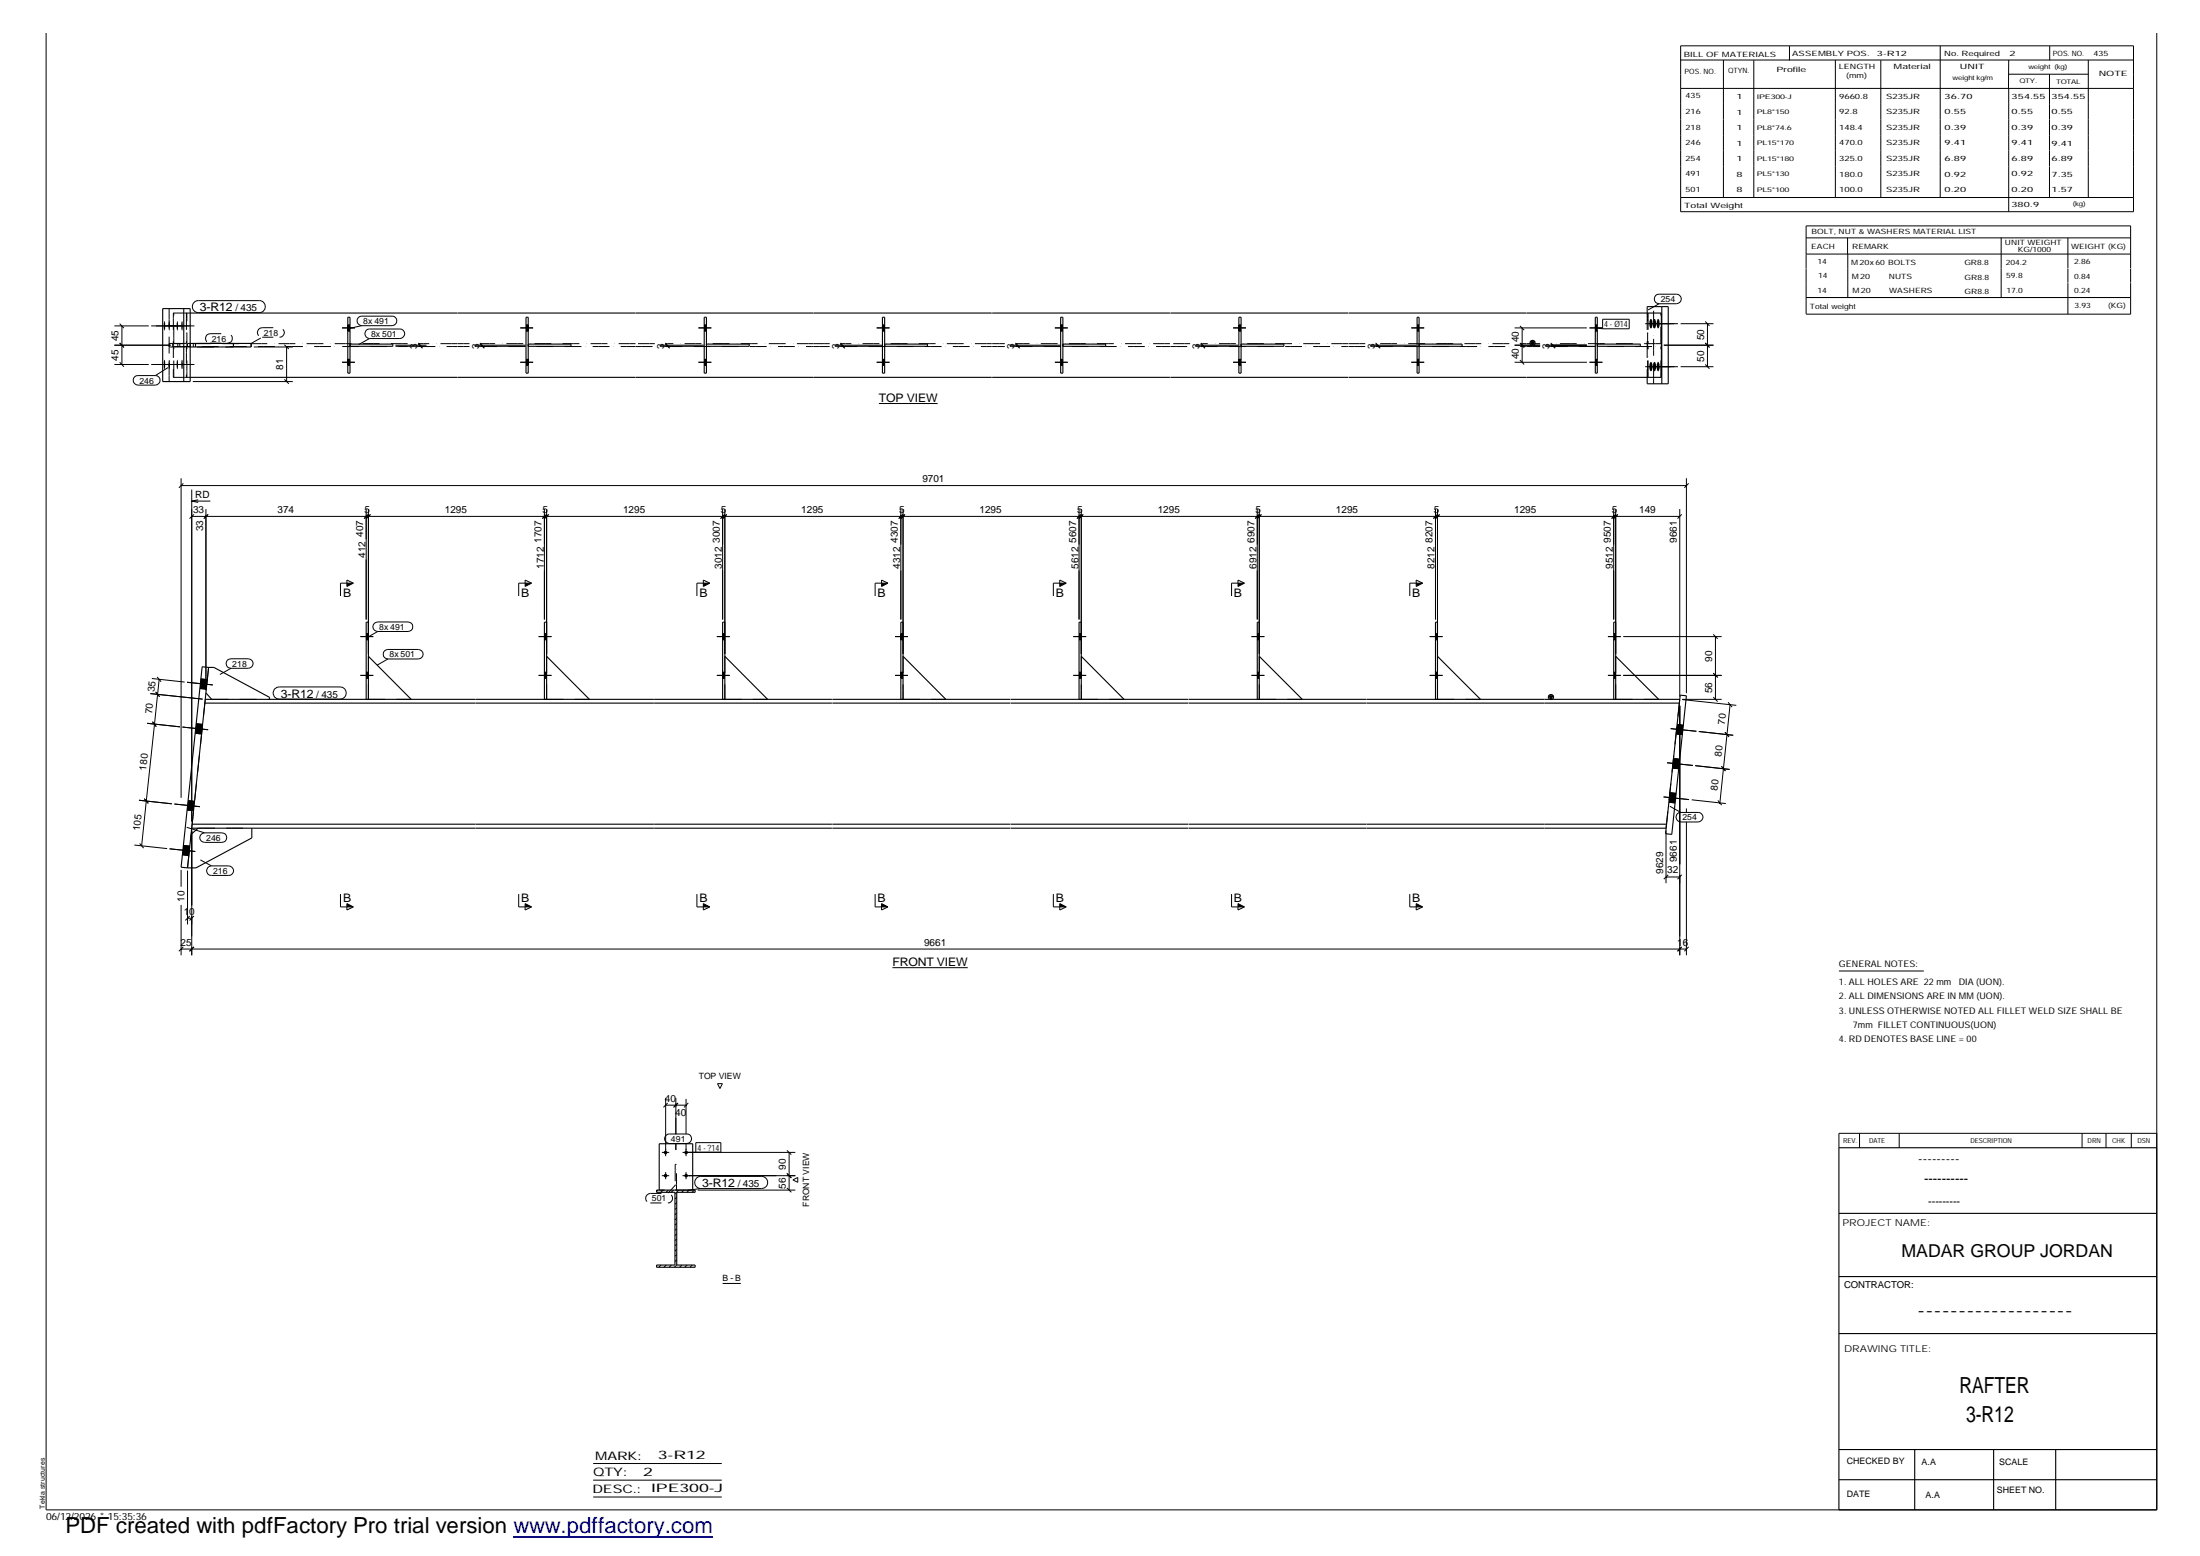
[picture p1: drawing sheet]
<svg xmlns="http://www.w3.org/2000/svg" width="420mm" height="297mm" viewBox="0 0 420 297" stroke-linecap="round" stroke-linejoin="round" font-family="sans-serif">
<g fill="none" stroke="#000" stroke-width=".19">
<path d="M321 8.7h86.5v31.7h-86.5zM321 11.5h86.5M321 16.9h86.5M329.1 11.5v26.2M334.9 11.5v26.2M341.8 8.8v2.7M350.5 11.5v26.2M359.2 11.5v26.2M370.5 8.7v29M383.6 11.5v5.4M383.6 14.2h15.3M383.6 16.9v23.5"/>
<path d="M391.4 14.2v23.5M391.5 8.8v2.7M398.8 11.5v26.2M411.9 6.3v281.9h-403.1v-281.9M321 37.7h86.5M37.3 57.6l.4-.2h11.8a1.14 1.14 0 0 1 1.2 1.1 1.14 1.14 0 0 1-1.2 1.2h-11.6a1.15 1.15 0 0 1-1.1-.8 1.15 1.15 0 0 1 .5-1.3zM316.2 56.4l.7-.2h3.3a.91 .91 0 0 1 .9 .9 .91 .91 0 0 1-.9 .9h-3.3a.93 .93 0 0 1-.9-.6 .93 .93 0 0 1 .2-1zM316.9 58l-2.2 1.2M344.9 48.5h62M344.9 45.4h62M344.9 56.8h62M352.8 45.4v3.1"/>
<path d="M352.9 48.5v8.3M382.2 45.4v11.4M394.9 45.4v5.8M394.9 51.3v2.7M394.9 54v6M406.9 51.2v-8.1h-62v16.8M406.9 51.3v2.7M406.9 54v6h-62M21.8 62.2h6.6M21.8 69.6h6.6M21.8 65.9h10.8M22.9 69.2l.8 .8"/>
<path d="M22.9 65.5l.8 .8M22.9 61.8l.8 .8M23.3 62.2v7.4M25.7 72l.6-.3h3.4a.91 .91 0 0 1 .9 .9 .91 .91 0 0 1-.9 .9h-3.4a.92 .92 0 0 1-.8-.6 .92 .92 0 0 1 .2-.9zM28.9 62.2h8.2M28.9 69.6h8.2M32.1 70.2l-2.4 1.5M36.8 72.8h19.1M48.5 66.2h7.4M54.3 72.4l.9 .9M54.3 65.8l.9 .8M54.7 66.2v6.6"/>
<path d="M65.3 62.6h2.5M65.3 69.2h2.5M66.4 62h.4M66.4 63.2h.4M66.4 68.6h.4M66.4 69.8h.4M68.5 60.6l.6-.2h5.8a.91 .91 0 0 1 .9 .9 .91 .91 0 0 1-.9 .9h-5.8a.92 .92 0 0 1-.9-.6 .92 .92 0 0 1 .3-1zM69.1 62.2l-2.6 .5M69.9 63.1l.7-.3h5.8a.91 .91 0 0 1 .9 .9 .91 .91 0 0 1-.9 .9h-5.8a.94 .94 0 0 1-.8-.6 .94 .94 0 0 1 .1-.9zM70.6 64.6l-2.1 1.2M75.5 65.9h5.9M75.5 66.1h5.9"/>
<path d="M79.9 65.7l.8 .8M79.9 65.5l.8 .8M80.3 65.9v.2M90.7 65.9h9.7M90.7 66.1h9.7M91.7 65.7l.8 .8M91.7 65.5l.8 .8M92.1 65.9v.2M99.4 62.6h2.4M99.4 69.2h2.4M100.5 62h.4M100.5 63.2h.4"/>
<path d="M100.5 68.6h.4M100.5 69.8h.4M126.1 65.9h8.3M126.1 66.1h8.3M127 65.7l.9 .8M127 65.5l.9 .8M127.5 65.9v.2M133.4 62.6h2.4M133.4 69.2h2.4M134.5 62h.4M134.5 63.2h.4M134.5 68.6h.4"/>
<path d="M134.5 69.8h.4M159.5 65.9h8.9M159.5 66.1h8.9M160.5 65.7l.8 .8M160.5 65.5l.8 .8M160.9 65.9v.2M167.4 62.6h2.5M167.4 69.2h2.5M167.9 77h11.2M168.5 62h.5M168.5 63.2h.5M168.5 68.6h.5"/>
<path d="M168.5 69.8h.5M192.9 65.9h9.6M192.9 66.1h9.6M193.9 65.7l.8 .8M193.9 65.5l.8 .8M194.4 65.9v.2M201.5 62.6h2.4M201.5 69.2h2.4M202.6 62h.4M202.6 63.2h.4M202.6 68.6h.4M202.6 69.8h.4"/>
<path d="M228.3 65.9h8.2M228.3 66.1h8.2M229.3 65.7l.8 .8M229.3 65.5l.8 .8M229.7 65.9v.2M235.5 62.6h2.5M235.5 69.2h2.5M236.6 62h.4M236.6 63.2h.4M236.6 68.6h.4M236.6 69.8h.4M261.7 65.9h8.9"/>
<path d="M261.7 66.1h8.9M262.7 65.7l.9 .8M262.7 65.5l.9 .8M263.1 65.9v.2M269.5 62.6h2.5M269.5 69.2h2.5M270.6 62h.4M270.6 63.2h.4M270.6 68.6h.4M270.6 69.8h.4M289.3 62.6h13.8M289.3 69.2h13.8"/>
<path d="M289.3 65.9h4.8M290.3 65.5l.8 .8M290.3 62.2l.8 .8M290.3 68.7l.8 .9M290.7 62.6v6.6M295.2 65.9h7.9M295.2 66.1h9.4M296.2 65.7l.8 .8M296.2 65.5l.8 .8M296.6 65.9v.2M303.6 62.6h2.4M303.6 69.2h2.4"/>
<path d="M304.7 62h.4M304.7 63.2h.4M304.7 68.6h.4M304.7 69.8h.4M304.8 62.6l1.3 .2M306.1 60.9h5v1.9h-5zM314.2 70h6.3M314.2 61.8h6.3M317.8 65.9h9.4M321 70h6.2M321 61.8h6.2M325.7 69.6l.8 .8"/>
<path d="M325.7 65.5l.8 .8M325.7 61.4l.8 .8M326.1 61.8v8.2M34.6 92.7h287.5M34.6 91.3v61M35 92.3l-.8 .8M36.6 93.5v63.3M36.6 98.6h284.2M36.6 95.7l1.2 .2M36.6 95.7h3.6M37 98.2l-.8 .8M37.8 95.4l-1.2 .3"/>
<path d="M39 99l.8-.8-.9 .8M39.3 97.2v34.6M69.9 97.2v21.1M70.3 98.2l-.8 .8M70.4 98.2l-.8 .8M70.4 97.2v27.6M70.8 98.2l-.9 .8 .8-.8M104 97.2v21.1M104.4 98.2l-.9 .8M104.4 98.2l-.8 .8M104.4 97.2v27.6M104.8 98.2l-.8 .8 .7-.8"/>
<path d="M138 97.2v21.1M138.4 98.2l-.8 .8M138.4 98.2l-.7 .8M138.4 97.2v27.6M138.8 98.2l-.8 .8M172 97.2v21.1M172.4 98.2l-.8 .8M172.5 98.2l-.8 .8M172.5 97.2v27.6M172.8 98.2l-.8 .8M206.1 97.2v21.1M206.5 98.2l-.8 .8"/>
<path d="M206.5 97.2v27.6M206.9 98.2l-.8 .8M240.1 97.2v21.1M240.5 98.2l-.8 .8M240.5 97.2v27.6M240.5 98.2l-.7 .8M240.9 98.2l-.8 .8M274.2 97.2v21.1M274.5 97.2v27.6M274.6 98.2l-.9 .8M275 98.2l-.8 .8M308.2 97.2v21.1"/>
<path d="M308.6 97.2v27.6M308.6 98.2l-.8 .8M309 98.2l-.9 .8 .8-.8M320.8 97.2v35.8M321.2 98.2l-.8 .8M322.1 91.3v41M322.5 92.3l-.8 .8M66.3 110.7l1.2 .6-1.2 .7zM67.5 111.3h-2.5v2.5M71.5 119l.6-.3h5.8a.91 .91 0 0 1 .9 .9 .91 .91 0 0 1-.9 1h-5.8a.91 .91 0 0 1-.8-.6 .91 .91 0 0 1 .2-1zM100.3 110.7l1.2 .6-1.2 .7zM101.5 111.3h-2.4v2.5"/>
<path d="M134.3 110.7l1.3 .6-1.3 .7zM135.6 111.3h-2.5v2.5M168.4 110.7l1.2 .6-1.2 .7zM169.6 111.3h-2.5v2.5M202.4 110.7l1.2 .6-1.2 .7zM203.6 111.3h-2.4v2.5M236.4 110.7l1.3 .6-1.3 .7zM237.7 111.3h-2.5v2.5M270.5 110.7l1.2 .6-1.2 .7zM271.7 111.3h-2.5v2.5M28.1 138.1l6.3 .7M28.7 132.4l10 1.1"/>
<path d="M29 129.5l6.3 .7M29.1 137.8l.7 .9M29.7 132.1l.8 .9-.7-.8M30 129.2l.8 1M30.4 129.7l-3.3 31.7M34.8 138.8l5 .5M35.7 130.2l4.9 .6M37.3 140l1.2 .1M37.5 138.2l1.2 .1M38.2 131.4l1.2 .2M38.4 129.6l1.2 .1M43.4 126l.7-.2h3.3a.91 .91 0 0 1 .9 .9 .91 .91 0 0 1-.9 .9h-3.3a.93 .93 0 0 1-.8-.6 .93 .93 0 0 1 .1-1z"/>
<path d="M44.1 127.6l-2.1 1.2M52.5 131.5l.8-.4h11.6a1.16 1.16 0 0 1 1.2 1.2 1.16 1.16 0 0 1-1.2 1.2h-11.6a1.19 1.19 0 0 1-1-.8 1.19 1.19 0 0 1 .2-1.2zM68.8 128.9h2.5M68.8 121.5h2.5M69.9 128.3h.5M69.9 129.5h.5M69.9 121h.5M69.9 122.1h.5M72.1 120.6l-2 1.1M73.4 124.2l.7-.2h5.8a.91 .91 0 0 1 .9 .9 .91 .91 0 0 1-.9 .9h-5.8a.91 .91 0 0 1-.9-.6 .91 .91 0 0 1 .2-1zM74.1 125.8l-2.1 1.2M102.9 128.9h2.4"/>
<path d="M102.9 121.5h2.4M104 128.3h.4M104 129.5h.4M104 121h.4M104 122.1h.4M136.9 128.9h2.5M136.9 121.5h2.5M138 128.3h.4M138 129.5h.4M138 121h.4M138 122.1h.4M170.9 128.9h2.5"/>
<path d="M170.9 121.5h2.5M172 128.3h.5M172 129.5h.5M172 121h.5M172 122.1h.5M205 128.9h2.4M205 121.5h2.4M206.1 128.3h.4M206.1 129.5h.4M206.1 121h.4M206.1 122.1h.4M239 128.9h2.5"/>
<path d="M239 121.5h2.5M240.1 128.3h.4M240.1 129.5h.4M240.1 121h.4M240.1 122.1h.4M273 128.9h2.5M273 121.5h2.5M274.2 128.3h.3M274.2 129.5h.3M274.2 121h.3M274.2 122.1h.3M307.1 128.9h2.4"/>
<path d="M307.1 121.5h2.4M308.2 128.3h.4M308.2 129.5h.4M308.2 121h.4M308.2 122.1h.4M310 128.9h18.8M310 121.5h18.8M319.1 139.1l4.9 .5M320.3 138.3l1.2 .2M320.8 134.7v47.7M321.3 133.5l10.3 1.1M321.3 133.5h7.5"/>
<path d="M324.4 139.6l6.6 .8M327.2 133.1l.8 .8M327.2 128.5l.8 .8M327.2 121.1l.8 .8M327.6 121.5v12M329.4 139.8l.8 .9M330 134.1l.8 .9M330.4 134.5l-1.9 18.8M26.5 152.8l6.3 .6M27.6 152.5l.7 .9M33.3 153.5l4.9 .5M35.6 157.9l3.5 1.1"/>
<path d="M35.7 154.6l1.3 .2M35.9 152.9l1.2 .1M36.6 158.6v23.8M38.4 159.2l.7-.2h3.3a.91 .91 0 0 1 .9 .9 .91 .91 0 0 1-.9 .9h-3.3a.91 .91 0 0 1-.9-.6 .91 .91 0 0 1 .2-1zM317.7 152.1l4.9 .5M318.2 158.6v10M318.4 145.6l4.9 .5M318.7 153.1l1.2 .2M318.9 151.3l1.2 .2M318.9 153.9l2.1 1.2M319.4 146.6l1.2 .2M319.6 144.8l1.2 .1"/>
<path d="M320.1 140.1l1.2 .1M320.3 155.3l.7-.2h3.3a.91 .91 0 0 1 .9 .9 .91 .91 0 0 1-.9 .9h-3.3a.94 .94 0 0 1-.8-.6 .94 .94 0 0 1 .1-1zM322.1 154.3v.8M322.1 156.9v25.5M323.1 152.7l6.5 .7M323.8 146.2l6.5 .7M328.1 152.8l.7 .9M328.8 146.3l.7 .9M25.7 161.3l6.2 .7M26.7 161l.7 .9M32.4 162l4.9 .5M34.6 166.1v3.2"/>
<path d="M34.6 172.7v9.7M34.8 163.2l1.3 .1M35 161.4l1.2 .1M35.8 175.3h.8M35.8 166.2v10.3M36.2 174.9l-.8 .8M37 174.9l-.8 .8M38.3 164.2l2.1 1.1M39.7 165.6l.7-.3h3.3a.91 .91 0 0 1 .9 .9 .91 .91 0 0 1-.9 .9h-3.3a.91 .91 0 0 1-.9-.5 .91 .91 0 0 1 .2-1zM65 170.7v2.4h2.5M66.3 172.5l1.2 .6-1.2 .6zM99.1 170.7v2.4h2.4"/>
<path d="M100.3 172.5l1.2 .6-1.2 .6zM133.1 170.7v2.4h2.5M134.3 172.5l1.3 .6-1.3 .6zM167.1 170.7v2.4h2.5M168.4 172.5l1.2 .6-1.2 .6zM201.2 170.7v2.4h2.4M202.4 172.5l1.2 .6-1.2 .6zM235.2 170.7v2.4h2.5M236.4 172.5l1.3 .6-1.3 .6zM269.2 170.7v2.4h2.5M270.5 172.5l1.2 .6-1.2 .6zM318.2 167.4h2.6"/>
<path d="M318.6 167l-.8 .8M321.2 167l-.8 .8M34.6 181.2h287.5M35 180.7l-.8 .9M37 180.7l-.8 .9M170.4 184.7h14.4M321.2 180.7l-.8 .9 .7-.8M322.5 180.7l-.8 .9M351.2 185.4h16.2M126.4 220h1.4M127.1 209.6v11.1M127.1 211h3.9"/>
<path d="M127.2 216.7l.6-.2h3.3a.91 .91 0 0 1 1 .9 .91 .91 0 0 1-1 .9h-3.3a.91 .91 0 0 1-.8-.6 .91 .91 0 0 1 .2-1zM127.5 210.6l-.8 .8M129.1 209.6v6.9M129.1 218.3v1.2M129.5 210.6l-.8 .8M129.5 210.6l-.8 .7M130.3 220h21.6M131 209.8v6.7M131 218.3v2.4M131.4 210.6l-.8 .8M132.9 218.1h4.8v1.8h-4.8zM132.9 219.9l-1.9 .1"/>
<path d="M137 206.9h1l-.5 .9zM150.3 219.6l.8 .8M150.7 220v7.2M355.1 216.4v2.7M362.7 216.4v2.7M397.6 216.4v2.7M402.2 216.4v2.7M407 216.4v2.7M411.9 216.4h-60.7v2.7M125.6 227.2l-.2 .2M126.4 224.4h1.4M126.7 227.2l-.5 .4"/>
<path d="M127.1 223.8v1.3M127.6 227.2l-.4 .4M128.7 227.2l-.5 .4M129.2 239.5l-.3 .3M129.2 238.5l-.3 .3M129.2 237.5l-.3 .3M129.2 236.5l-.3 .3M129.2 235.5l-.3 .4M129.2 234.6l-.3 .3M129.2 233.5l-.3 .4M129.2 232.6l-.3 .3M129.2 231.5l-.3 .4"/>
<path d="M129.2 230.6l-.3 .3M129.2 229.6l-.3 .3M129.2 228.6l-.3 .3M129.6 227.2l-.7 .7M130.3 224.4h21.6M130.6 227.2l-.4 .4M131 223.8v1.3M131.6 227.2l-.4 .4M132.6 227.2l-.4 .4M133 224.9l.8-.3h11.7a1.16 1.16 0 0 1 1.1 1.1 1.16 1.16 0 0 1-1.1 1.2h-11.7a1.16 1.16 0 0 1-1-.7 1.16 1.16 0 0 1 .2-1.3zM133.3 227.2h18.6M133.8 226.9l-2.5 .3"/>
<path d="M150.3 226.8l.8 .8M150.3 224l.8 .9M151.4 225.2l1-.4v.9zM126.2 241.5l-.4 .4M127.3 241.5l-.5 .4M128.2 241.5l-.4 .4M129.2 241.5l-.4 .4M129.2 240.5l-.3 .3M130.2 241.5l-.4 .4M131.2 241.5l-.4 .4M132.2 241.5l-.4 .4M138 245h3.5"/>
<path d="M113.3 279.4h24.5M113.3 282.6h24.5M113.3 285.8h24.5"/>
</g>
<g fill="#000">
<path d="M292.3 65.2h.8l-.4 .7zM66.3 111.3h1.2l-1.2 .7zM100.3 111.3h1.2l-1.2 .7zM134.3 111.3h1.3l-1.3 .7zM168.4 111.3h1.2l-1.2 .7zM202.4 111.3h1.2l-1.2 .7zM236.4 111.3h1.3l-1.3 .7zM270.5 111.3h1.2l-1.2 .7zM295.8 132.8h.8l-.4 .7zM66.3 172.5l1.2 .6h-1.2zM100.3 172.5l1.2 .6h-1.2zM134.3 172.5l1.3 .6h-1.3z"/>
<path d="M168.4 172.5l1.2 .6h-1.2zM202.4 172.5l1.2 .6h-1.2zM236.4 172.5l1.3 .6h-1.3zM270.5 172.5l1.2 .6h-1.2z"/>
<path d="M31.4 61.3l.1 .4v1.4l-.2-.4z" fill-rule="evenodd"/>
<path d="M31.4 68.7l.1 .4v1.4l-.2-.4z" fill-rule="evenodd"/>
<path d="M32.3 61.3l.1 .6a1.38 1.38 0 0 1-.1 1.2l-.1-.5z" fill-rule="evenodd"/>
<path d="M32.3 68.7l.1 .5a1.38 1.38 0 0 1-.1 1.3l-.1-.6z" fill-rule="evenodd"/>
<path d="M33.9 61.3l.1 .4-.1 1.4-.2-.4z" fill-rule="evenodd"/>
<path d="M33.8 68.7l.2 .4-.1 1.4-.2-.4z" fill-rule="evenodd"/>
<path d="M34.8 61.3l.1 .6a1.38 1.38 0 0 1-.1 1.2l-.2-.4z" fill-rule="evenodd"/>
<path d="M34.8 68.7l.1 .5a1.38 1.38 0 0 1-.1 1.3l-.2-.4z" fill-rule="evenodd"/>
<path d="M66.4 62h.4v1.2h-.4z" fill-rule="evenodd"/>
<path d="M66.4 62h.4v1.2h-.4z" fill-rule="evenodd"/>
<path d="M66.4 68.6h.4v1.2h-.4z" fill-rule="evenodd"/>
<path d="M66.4 68.6h.4v1.2h-.4z" fill-rule="evenodd"/>
<path d="M100.5 62h.4v1.2h-.4z" fill-rule="evenodd"/>
<path d="M100.5 62h.4v1.2h-.4z" fill-rule="evenodd"/>
<path d="M100.5 68.6h.4v1.2h-.4z" fill-rule="evenodd"/>
<path d="M100.5 68.6h.4v1.2h-.4z" fill-rule="evenodd"/>
<path d="M134.5 62h.4v1.2h-.4z" fill-rule="evenodd"/>
<path d="M134.5 62h.4v1.2h-.4z" fill-rule="evenodd"/>
<path d="M134.5 68.6h.4v1.2h-.4z" fill-rule="evenodd"/>
<path d="M134.5 68.6h.4v1.2h-.4z" fill-rule="evenodd"/>
<path d="M168.5 62h.5v1.2h-.5z" fill-rule="evenodd"/>
<path d="M168.5 62h.5v1.2h-.5z" fill-rule="evenodd"/>
<path d="M168.5 68.6h.5v1.2h-.5z" fill-rule="evenodd"/>
<path d="M168.5 68.6h.5v1.2h-.5z" fill-rule="evenodd"/>
<path d="M202.6 62h.4v1.2h-.4z" fill-rule="evenodd"/>
<path d="M202.6 62h.4v1.2h-.4z" fill-rule="evenodd"/>
<path d="M202.6 68.6h.4v1.2h-.4z" fill-rule="evenodd"/>
<path d="M202.6 68.6h.4v1.2h-.4z" fill-rule="evenodd"/>
<path d="M236.6 62h.4v1.2h-.4z" fill-rule="evenodd"/>
<path d="M236.6 62h.4v1.2h-.4z" fill-rule="evenodd"/>
<path d="M236.6 68.6h.4v1.2h-.4z" fill-rule="evenodd"/>
<path d="M236.6 68.6h.4v1.2h-.4z" fill-rule="evenodd"/>
<path d="M270.6 62h.4v1.2h-.4z" fill-rule="evenodd"/>
<path d="M270.6 62h.4v1.2h-.4z" fill-rule="evenodd"/>
<path d="M270.6 68.6h.4v1.2h-.4z" fill-rule="evenodd"/>
<path d="M270.6 68.6h.4v1.2h-.4z" fill-rule="evenodd"/>
<path d="M304.7 62h.4v1.2h-.4z" fill-rule="evenodd"/>
<path d="M304.7 62h.4v1.2h-.4z" fill-rule="evenodd"/>
<path d="M304.7 68.6h.4v1.2h-.4z" fill-rule="evenodd"/>
<path d="M304.7 68.6h.4v1.2h-.4z" fill-rule="evenodd"/>
<path d="M315.2 69.2h.2l.2 .4-.1 1a.22 .22 0 0 1-.2 .3 .22 .22 0 0 1-.2-.3l-.1-1z" fill-rule="evenodd"/>
<path d="M315.2 60.9h.2l.2 .6v.6l-.3 .6-.1-.1-.2-.5v-.6z" fill-rule="evenodd"/>
<path d="M315.8 69.2h.3l.2 .4-.1 1a.22 .22 0 0 1-.2 .3 .22 .22 0 0 1-.2-.3l-.1-.8z" fill-rule="evenodd"/>
<path d="M315.8 60.9h.3l.2 .6v.6l-.2 .6a.82 .82 0 0 1-.4-1.1z" fill-rule="evenodd"/>
<path d="M316.6 69.2h.2l.1 .4v.7l-.2 .6-.3-.6v-.7z" fill-rule="evenodd"/>
<path d="M316.6 60.9h.2l.1 .6v.6l-.2 .6-.1-.1-.2-.5v-.6z" fill-rule="evenodd"/>
<path d="M37.5 138.2l1.2 .1-.2 1.8-1.2-.1z" fill-rule="evenodd"/>
<path d="M37.5 138.2l1.2 .1-.2 1.8-1.2-.1z" fill-rule="evenodd"/>
<path d="M38.4 129.6l1.2 .1-.2 1.9-1.2-.2z" fill-rule="evenodd"/>
<path d="M38.4 129.6l1.2 .1-.2 1.9-1.2-.2z" fill-rule="evenodd"/>
<path d="M69.9 128.3h.5v1.2h-.5z" fill-rule="evenodd"/>
<path d="M69.9 121h.5v1.1h-.5z" fill-rule="evenodd"/>
<path d="M69.9 128.3h.5v1.2h-.5z" fill-rule="evenodd"/>
<path d="M69.9 121h.5v1.1h-.5z" fill-rule="evenodd"/>
<path d="M104 128.3h.4v1.2h-.4z" fill-rule="evenodd"/>
<path d="M104 121h.4v1.1h-.4z" fill-rule="evenodd"/>
<path d="M104 128.3h.4v1.2h-.4z" fill-rule="evenodd"/>
<path d="M104 121h.4v1.1h-.4z" fill-rule="evenodd"/>
<path d="M138 128.3h.4v1.2h-.4z" fill-rule="evenodd"/>
<path d="M138 121h.4v1.1h-.4z" fill-rule="evenodd"/>
<path d="M138 128.3h.4v1.2h-.4z" fill-rule="evenodd"/>
<path d="M138 121h.4v1.1h-.4z" fill-rule="evenodd"/>
<path d="M172 128.3h.5v1.2h-.5z" fill-rule="evenodd"/>
<path d="M172 121h.5v1.1h-.5z" fill-rule="evenodd"/>
<path d="M172 128.3h.5v1.2h-.5z" fill-rule="evenodd"/>
<path d="M172 121h.5v1.1h-.5z" fill-rule="evenodd"/>
<path d="M206.1 128.3h.4v1.2h-.4z" fill-rule="evenodd"/>
<path d="M206.1 121h.4v1.1h-.4z" fill-rule="evenodd"/>
<path d="M206.1 128.3h.4v1.2h-.4z" fill-rule="evenodd"/>
<path d="M206.1 121h.4v1.1h-.4z" fill-rule="evenodd"/>
<path d="M240.1 128.3h.4v1.2h-.4z" fill-rule="evenodd"/>
<path d="M240.1 121h.4v1.1h-.4z" fill-rule="evenodd"/>
<path d="M240.1 128.3h.4v1.2h-.4z" fill-rule="evenodd"/>
<path d="M240.1 121h.4v1.1h-.4z" fill-rule="evenodd"/>
<path d="M274.2 128.3h.3v1.2h-.3z" fill-rule="evenodd"/>
<path d="M274.2 121h.3v1.1h-.3z" fill-rule="evenodd"/>
<path d="M274.2 128.3h.3v1.2h-.3z" fill-rule="evenodd"/>
<path d="M274.2 121h.3v1.1h-.3z" fill-rule="evenodd"/>
<path d="M308.2 128.3h.4v1.2h-.4z" fill-rule="evenodd"/>
<path d="M308.2 121h.4v1.1h-.4z" fill-rule="evenodd"/>
<path d="M308.2 128.3h.4v1.2h-.4z" fill-rule="evenodd"/>
<path d="M308.2 121h.4v1.1h-.4z" fill-rule="evenodd"/>
<path d="M35.9 152.9l1.2 .1-.1 1.8-1.3-.2z" fill-rule="evenodd"/>
<path d="M35.9 152.9l1.2 .1-.1 1.8-1.3-.2z" fill-rule="evenodd"/>
<path d="M318.9 151.3l1.2 .2-.2 1.8-1.2-.2z" fill-rule="evenodd"/>
<path d="M318.9 151.3l1.2 .2-.2 1.8-1.2-.2z" fill-rule="evenodd"/>
<path d="M319.6 144.8l1.2 .1-.2 1.9-1.2-.2z" fill-rule="evenodd"/>
<path d="M319.6 144.8l1.2 .1-.2 1.9-1.2-.2z" fill-rule="evenodd"/>
<path d="M320.3 138.3l1.2 .2-.2 1.7-1.2-.1z" fill-rule="evenodd"/>
<path d="M320.3 138.3l1.2 .2-.2 1.7-1.2-.1z" fill-rule="evenodd"/>
<path d="M35 161.4l1.2 .1-.1 1.8-1.3-.1z" fill-rule="evenodd"/>
<path d="M35 161.4l1.2 .1-.1 1.8-1.3-.1z" fill-rule="evenodd"/>
<path d="M126.9 224.2l.4-.1a.34 .34 0 0 1 .1 .5 .34 .34 0 0 1-.5 .1 .34 .34 0 0 1 0-.5z" fill-rule="evenodd"/>
<path d="M130.8 224.2l.4-.1a.34 .34 0 0 1 .2 .5 .34 .34 0 0 1-.5 .1 .34 .34 0 0 1-.1-.5z" fill-rule="evenodd"/>
<circle cx="127.1" cy="220" r=".35"/>
<circle cx="131" cy="220" r=".35"/>
</g>
<g fill="none" stroke="#000" stroke-width=".21">
<path d="M31.1 58.9h5.2v13.9h-5.2zM35.1 58.9v13.9M36.3 59.8h153.1M189.5 59.8h33.9M223.5 59.8h34M257.6 59.8h59.7v12.2h-59.7M314.6 59.8v-1.3h4v14.8h-4v-1.3M317.4 58.5v14.8M36.3 72h153.1M36.3 65.6h11.7v.6h-11.7M37.3 65.6v.6M66.4 60.6h.4v10.6h-.4z"/>
<path d="M66.8 65.7h8.2v.4h-8.2M100.5 60.6h.4v10.6h-.4zM100.9 65.7h8.2v.4h-8.2M134.5 60.6h.4v10.6h-.4zM134.9 65.7h8.2v.4h-8.2M168.5 60.6h.5v10.6h-.5zM169 65.7h8.1v.4h-8.1M189.5 72h33.9M202.6 60.6h.4v10.6h-.4zM203 65.7h8.2v.4h-8.2M223.5 72h34M236.6 60.6h.4v10.6h-.4z"/>
<path d="M237 65.7h8.2v.4h-8.2M270.6 60.6h.4v10.6h-.4zM271 65.7h8.2v.4h-8.2M292.3 65.2h.8l-.4 .7zM304.7 60.6h.4v10.6h-.4zM305.1 65.7h8.2v.4h-8.2M39.1 134.2h119.8M39.2 133.5h119.7M39.3 132.3l1.1 1.2M39.8 127.4l-1.2-.1-4 38.3 1.2 .1M39.8 127.4l-4 38.3M39.8 127.4h1.1l10.6 5.7v.4"/>
<path d="M69.9 133.5v-14.7h.5v14.7M70.4 125.3l8.1 8.2M104 133.5v-14.7h.4v14.7M104.4 125.3l8.2 8.2M138 133.5v-14.7h.4v14.7M138.4 125.3l8.2 8.2M159 133.5h33.9M159 134.2h33.9M172 133.5v-14.7h.5v14.7M172.5 125.3l8.1 8.2M193 133.5h33.9M193 134.2h33.9"/>
<path d="M206.1 133.5v-14.7h.4v14.7M206.5 125.3l8.2 8.2M227 133.5h93.8M227 134.2h93.7M240.1 133.5v-14.7h.4v14.7M240.5 125.3l8.2 8.2M274.2 133.5v-14.7h.3v14.7M274.5 125.3l8.2 8.2M295.8 132.8h.8l-.4 .7zM308.2 133.5v-14.7h.4v14.7M308.6 125.3l8.2 8.2M320.9 132.7l1.2 .1-2.8 26.5-1.2-.1z"/>
<path d="M36.6 158.1h122.3M36.7 157.3h122.2M37.8 158.1l-1.3 1.2M48.1 158.1v1.9l-10.7 5.7h-1.6M159 158.1h33.9M159 157.3h33.9M193 158.1h33.9M193 157.3h33.9M227 158.1h91.2M227 157.3h91.3M351.2 219.1h60.7v69.1h-60.7zM125.4 227.2h7.4v.4h-3.6v13.9h3.6v.4h-7.4v-.4h3.5v-13.9h-3.5z"/>
<path d="M125.9 227.2v-8.9h6.4v8.9M351.2 231.6h60.7M351.2 254.6h60.7M351.2 243.7h60.7M351.2 276.7h60.7M365.7 276.7v11.5M380.7 276.7v11.5M392.6 276.7v11.5M351.2 282.5h60.7"/>
<circle cx="292.7" cy="65.4" r=".49"/>
<circle cx="296.2" cy="133" r=".49"/>
</g>
<g fill="none" stroke="#000" stroke-width=".19" stroke-dasharray="1.1 0 2.1 .7 0 1.4" stroke-linecap="butt">
<path d="M33.1 59.8v12.2M33.2 59.8h-.1M35.6 59.8v5.8M35.7 59.8h-.1M36.3 59.8h-3.2M314.6 59.8v12.2M314.7 59.8v5.8M32.3 72.8v-13.9M32.3 65.6h12.3M32.3 66.2v-.6M32.3 66.2h12.3M33 66.2v-.6"/>
<path d="M33.1 72h.1M33.2 72v-5.8M33.2 66.2h44.7M33.2 65.6v-5.8M34 66.2v-.6M34.3 66.2v-.6M35.6 66.2v5.8M35.6 72h.1M35.7 72v-12.2M35.8 66.2v-.6M36.3 72h-3.2M36.3 66.2h-.5"/>
<path d="M36.3 65.6h-.5M36.9 66.2v-.6M44.6 65.6v.6M44.6 66.2v-.6M48 65.6v.6M66.8 66.1v-.4M77.9 65.6h-44.7M79.9 66.2h7.4M87.3 65.6h-7.4M87.4 66.2h2.3M89.7 65.6h-2.3M91.7 66.2h29.7"/>
<path d="M100.9 66.1v-.4M121.4 65.6h-29.7M121.4 66.2h3.7M125.1 65.6h-3.7M127.1 66.2h28.3M134.9 66.1v-.4M155.4 65.6h-28.3M155.4 66.2h3.1M158.5 65.6h-3.1M160.5 66.2h28.9M169 66.1v-.4M189.4 65.6h-28.9"/>
<path d="M189.5 66.2h2.4M191.9 65.6h-2.4M194 66.2h29.4M203 66.1v-.4M223.4 65.6h-29.4M223.5 66.2h3.8M227.3 65.6h-3.8M229.4 66.2h28.1M237 66.1v-.4M257.5 65.6h-28.1M257.6 66.2h3.1M260.7 65.6h-3.1"/>
<path d="M262.8 66.2h25.4M271 66.1v-.4M288.2 65.6h-25.4M290.3 66.2h1.2M291.5 65.6h-1.2M291.5 66.2h2.6M294.1 65.6h-2.6M296.2 66.2h21M305.1 66.1v-.4M314.7 72v-12.2M314.7 72v-5.8M315.8 73.3v-14.8"/>
<path d="M317.2 65.6h-21M317.2 72v-5.8M317.2 65.6v-5.8M39.2 133.5l-2.6 24.6M39.8 127.4l-.5 4.9M40.4 133.5h11.1M70.4 133.5h8.1M70.4 125.3v8.2M70.4 133.5h-.5M104.4 133.5h8.2M104.4 125.3v8.2M104.4 133.5h-.4"/>
<path d="M138.4 133.5h8.2M138.4 125.3v8.2M138.4 133.5h-.4M172.5 133.5h8.1M172.5 125.3v8.2M172.5 133.5h-.5M206.5 133.5h8.2M206.5 125.3v8.2M206.5 133.5h-.4M240.5 133.5h8.2M240.5 125.3v8.2M240.5 133.5h-.4"/>
<path d="M274.5 133.5h8.2M274.5 125.3v8.2M274.5 133.5h-.3M308.2 133.5h.4M308.6 133.5h8.2M308.6 125.3v8.2M37.8 158.1h10.3M318.2 158.1l2.6-24.6M35.8 165.7l.7-6.4M128.9 222.3v4.9M128.9 227.2h.3M129.2 222.3h-.3"/>
<path d="M129.2 227.2v-4.9M132.3 227.2h-6.4"/>
</g>
<g fill="none" stroke="#000" stroke-width=".19" stroke-dasharray="2.1 2.1" stroke-linecap="butt">
<path d="M40.1 65.5h3.4M40.1 63.7h3.4M40.1 63.7a.91 .91 0 0 0-.9 .9 .91 .91 0 0 0 .9 .9M43.5 65.5a.91 .91 0 0 0 .9-.9 .91 .91 0 0 0-.9-.9M48 65.6l2.1-1.2M50.1 64.4h3.3M50.1 62.6h3.3M50.1 62.6a.91 .91 0 0 0-1 .9 .91 .91 0 0 0 1 .9M53.4 64.4a.91 .91 0 0 0 .9-.9 .91 .91 0 0 0-.9-.9M124.2 229.6h3.4M124.2 227.8h3.4M124.2 227.8a.91 .91 0 0 0-.9 .9 .91 .91 0 0 0 .9 .9"/>
<path d="M127.6 229.6a.91 .91 0 0 0 .8-.9 .91 .91 0 0 0-.8-.9M129 226.2l-1.4 1.6"/>
</g>
<path d="M98 293.3h38.2" fill="none" stroke="#00f" stroke-width=".3"/>
<g font-size="4.2">
<text x="374.2" y="265.9">RAFTER</text>
<text x="375.5" y="271.4">3-R12</text>
<text x="12.5" y="292.7">PDF created with pdfFactory Pro trial version www.pdffactory.com</text>
</g>
<text font-size="3.4" x="363.1" y="239.9">MADAR GROUP JORDAN</text>
<g font-size="2.5">
<text x="366.3" y="222.1">---------</text>
<text x="367.5" y="225.9">----------</text>
<text x="366.1" y="250.9">-------------------</text>
</g>
<g font-size="2.2">
<text x="38.2" y="59.4">3-R12</text>
<text x="167.9" y="76.7">TOP VIEW</text>
<text x="65.5" y="113.9">B</text>
<text x="99.5" y="113.9">B</text>
<text x="133.6" y="113.9">B</text>
<text x="167.6" y="113.9">B</text>
<text x="201.6" y="113.9">B</text>
<text x="235.7" y="113.9">B</text>
<text x="269.7" y="113.9">B</text>
<text x="53.6" y="133.2">3-R12</text>
<text x="65.5" y="172.2">B</text>
<text x="99.5" y="172.2">B</text>
<text x="133.6" y="172.2">B</text>
<text x="167.6" y="172.2">B</text>
<text x="201.6" y="172.2">B</text>
<text x="235.7" y="172.2">B</text>
<text x="269.7" y="172.2">B</text>
<text x="170.4" y="184.4">FRONT VIEW</text>
<text x="134.1" y="226.6">3-R12</text>
<text x="113.3" y="281.8">QTY:</text>
<text x="113.7" y="278.6">MARK:</text>
<text x="122.9" y="281.8">2</text>
<text x="125.6" y="278.6">3-R12</text>
<text x="113.2" y="285">DESC.:</text>
<text x="124.3" y="284.9">IPE300-J</text>
</g>
<text font-size="2.1" x="368.3" y="230.1">---------</text>
<g font-size="1.9">
<text x="45" y="59.4">/ 435</text>
<text x="22.6" y="65.1" transform="rotate(-90 22.6 65.1)">45</text>
<text x="290.1" y="65.3" transform="rotate(-90 290.1 65.3)">40</text>
<text x="325.5" y="64.9" transform="rotate(-90 325.5 64.9)">50</text>
<text x="22.6" y="68.8" transform="rotate(-90 22.6 68.8)">45</text>
<text x="54.1" y="70.6" transform="rotate(-90 54.1 70.6)">81</text>
<text x="79.7" y="66.5" transform="rotate(-90 79.7 66.5)">3</text>
<text x="91.5" y="66.5" transform="rotate(-90 91.5 66.5)">3</text>
<text x="126.9" y="66.5" transform="rotate(-90 126.9 66.5)">3</text>
<text x="160.3" y="66.5" transform="rotate(-90 160.3 66.5)">3</text>
<text x="193.7" y="66.5" transform="rotate(-90 193.7 66.5)">3</text>
<text x="229.1" y="66.5" transform="rotate(-90 229.1 66.5)">3</text>
<text x="262.6" y="66.5" transform="rotate(-90 262.6 66.5)">3</text>
<text x="290.1" y="68.6" transform="rotate(-90 290.1 68.6)">40</text>
<text x="296" y="66.5" transform="rotate(-90 296 66.5)">3</text>
<text x="325.5" y="69" transform="rotate(-90 325.5 69)">50</text>
<text x="37.3" y="95.1">RD</text>
<text x="176.1" y="92">9701</text>
<text x="36.9" y="97.9">33</text>
<text x="38.8" y="101.4" transform="rotate(-90 38.8 101.4)">33</text>
<text x="53" y="97.9">374</text>
<text x="69.6" y="97.9">5</text>
<text x="85" y="97.9">1295</text>
<text x="103.6" y="97.9">5</text>
<text x="119" y="97.9">1295</text>
<text x="137.7" y="97.9">5</text>
<text x="153" y="97.9">1295</text>
<text x="171.7" y="97.9">5</text>
<text x="187.1" y="97.9">1295</text>
<text x="205.7" y="97.9">5</text>
<text x="221.1" y="97.9">1295</text>
<text x="239.8" y="97.9">5</text>
<text x="255.1" y="97.9">1295</text>
<text x="273.8" y="97.9">5</text>
<text x="289.2" y="97.9">1295</text>
<text x="307.8" y="97.9">5</text>
<text x="313.1" y="97.9">149</text>
<text x="69.4" y="102.5" transform="rotate(-90 69.4 102.5)">407</text>
<text x="69.8" y="106.5" transform="rotate(-90 69.8 106.5)">412</text>
<text x="103.4" y="103.6" transform="rotate(-90 103.4 103.6)">1707</text>
<text x="137.5" y="103.6" transform="rotate(-90 137.5 103.6)">3007</text>
<text x="171.5" y="103.6" transform="rotate(-90 171.5 103.6)">4307</text>
<text x="205.5" y="103.6" transform="rotate(-90 205.5 103.6)">5607</text>
<text x="239.6" y="103.6" transform="rotate(-90 239.6 103.6)">6907</text>
<text x="273.6" y="103.6" transform="rotate(-90 273.6 103.6)">8207</text>
<text x="307.6" y="103.6" transform="rotate(-90 307.6 103.6)">9507</text>
<text x="320.3" y="103.6" transform="rotate(-90 320.3 103.6)">9661</text>
<text x="103.8" y="108.6" transform="rotate(-90 103.8 108.6)">1712</text>
<text x="137.9" y="108.6" transform="rotate(-90 137.9 108.6)">3012</text>
<text x="171.9" y="108.6" transform="rotate(-90 171.9 108.6)">4312</text>
<text x="206" y="108.6" transform="rotate(-90 206 108.6)">5612</text>
<text x="240" y="108.6" transform="rotate(-90 240 108.6)">6912</text>
<text x="274" y="108.6" transform="rotate(-90 274 108.6)">8212</text>
<text x="308" y="108.6" transform="rotate(-90 308 108.6)">9512</text>
<text x="327" y="126.3" transform="rotate(-90 327 126.3)">90</text>
<text x="29" y="136.4" transform="rotate(-84 29 136.4)">70</text>
<text x="29.5" y="132.1" transform="rotate(-84 29.5 132.1)">35</text>
<text x="60.4" y="133.2">/ 435</text>
<text x="327" y="132.3" transform="rotate(-90 327 132.3)">56</text>
<text x="329.4" y="138.3" transform="rotate(-84 329.4 138.3)">70</text>
<text x="27.9" y="147.1" transform="rotate(-84 27.9 147.1)">180</text>
<text x="328.8" y="144.5" transform="rotate(-84 328.8 144.5)">80</text>
<text x="328" y="151" transform="rotate(-84 328 151)">80</text>
<text x="26.7" y="158.7" transform="rotate(-84 26.7 158.7)">105</text>
<text x="317.6" y="166.8" transform="rotate(-90 317.6 166.8)">9629</text>
<text x="318.4" y="166.7">32</text>
<text x="320.3" y="164.6" transform="rotate(-90 320.3 164.6)">9661</text>
<text x="35.3" y="172.1" transform="rotate(-90 35.3 172.1)">10</text>
<text x="35.1" y="174.6">10</text>
<text x="34.5" y="180.5">25</text>
<text x="176.5" y="180.5">9661</text>
<text x="320.3" y="180.5">16</text>
<text x="127" y="210.3">40</text>
<text x="128.9" y="213.1">40</text>
<text x="140.9" y="226.6">/ 435</text>
<text x="150.1" y="226.9" transform="rotate(-90 150.1 226.9)">56</text>
<text x="150.1" y="223.3" transform="rotate(-90 150.1 223.3)">90</text>
<text x="8.8" y="290.2">06/12/2026 * 15:35:36</text>
</g>
<g font-size="1.8">
<text x="351.9" y="234.1">PROJECT NAME:</text>
<text x="352.2" y="245.8">CONTRACTOR:</text>
<text x="352.2" y="258.1">DRAWING TITLE:</text>
</g>
<g font-size="1.7">
<text x="317.2" y="57.7">254</text>
<text x="40.4" y="65.2">216</text>
<text x="50.4" y="64.1">218</text>
<text x="69.4" y="61.9">8x 491</text>
<text x="70.9" y="64.3">8x 501</text>
<text x="306.4" y="62.5">4 - Ø14</text>
<text x="26.6" y="73.2">246</text>
<text x="72.4" y="120.3">8x 491</text>
<text x="74.4" y="125.5">8x 501</text>
<text x="44.4" y="127.3">218</text>
<text x="39.4" y="160.5">246</text>
<text x="321.3" y="156.6">254</text>
<text x="40.7" y="166.8">216</text>
<text x="351.2" y="184.6">GENERAL NOTES:</text>
<text x="351.2" y="190.8">2. ALL DIMENSIONS ARE IN MM (UON).</text>
<text x="351.2" y="188.1">1. ALL HOLES ARE 22 mm</text>
<text x="374.1" y="188.1">DIA (UON).</text>
<text x="351.2" y="193.5">3. UNLESS OTHERWISE NOTED ALL FILLET WELD SIZE SHALL BE</text>
<text x="353.9" y="196.2">7mm FILLET CONTINUOUS(UON)</text>
<text x="351.2" y="198.9">4. RD DENOTES BASE LINE = 00</text>
<text x="133.5" y="205.9">TOP VIEW</text>
<text x="128.1" y="218">491</text>
<text x="133.2" y="219.7">4 - ?14</text>
<text x="124.5" y="229.3">501</text>
<text x="154.5" y="230.4" transform="rotate(-90 154.5 230.4)">FRONT VIEW</text>
<text x="138" y="244.6">B - B</text>
<text x="352.7" y="279.5">CHECKED BY</text>
<text x="367" y="279.6">A.A</text>
<text x="381.8" y="279.7">SCALE</text>
<text x="352.7" y="285.7">DATE</text>
<text x="367.7" y="285.9">A.A</text>
<text x="381.3" y="285.1">SHEET NO.</text>
</g>
<g font-size="1.4">
<text x="321.6" y="10.9">BILL OF MATERIALS</text>
<text x="342.3" y="10.7">ASSEMBLY POS.</text>
<text x="358.4" y="10.7">3-R12</text>
<text x="371.3" y="10.6">No. Required</text>
<text x="383.8" y="10.6">2</text>
<text x="392" y="10.6">POS. NO.</text>
<text x="399.8" y="10.7">435</text>
<text x="321.7" y="14">POS. NO.</text>
<text x="330" y="14">QTYN.</text>
<text x="339.3" y="13.8">Profile</text>
<text x="351.2" y="13.2">LENGTH</text>
<text x="352.6" y="15">(mm)</text>
<text x="361.7" y="13.2">Material</text>
<text x="374.3" y="13.2">UNIT</text>
<text x="400.8" y="14.4">NOTE</text>
<text x="321.9" y="18.8">435</text>
<text x="321.9" y="21.7">216</text>
<text x="331.6" y="18.9">1</text>
<text x="331.6" y="21.9">1</text>
<text x="351.2" y="18.8">9660.8</text>
<text x="351.2" y="21.8">92.8</text>
<text x="360.2" y="18.8">S235JR</text>
<text x="360.2" y="21.8">S235JR</text>
<text x="371.4" y="18.9">36.70</text>
<text x="371.4" y="21.8">0.55</text>
<text x="384.2" y="18.8">354.55</text>
<text x="384.2" y="21.8">0.55</text>
<text x="391.8" y="18.9">354.55</text>
<text x="391.8" y="21.8">0.55</text>
<text x="321.9" y="24.8">218</text>
<text x="321.9" y="27.7">246</text>
<text x="331.6" y="24.8">1</text>
<text x="331.6" y="27.8">1</text>
<text x="351.2" y="24.8">148.4</text>
<text x="351.2" y="27.8">470.0</text>
<text x="360.2" y="24.8">S235JR</text>
<text x="360.2" y="27.8">S235JR</text>
<text x="371.4" y="24.8">0.39</text>
<text x="371.4" y="27.8">9.41</text>
<text x="384.2" y="24.8">0.39</text>
<text x="384.2" y="27.7">9.41</text>
<text x="391.8" y="24.8">0.39</text>
<text x="391.8" y="27.8">9.41</text>
<text x="321.9" y="30.7">254</text>
<text x="321.9" y="33.6">491</text>
<text x="331.6" y="30.8">1</text>
<text x="331.6" y="33.8">8</text>
<text x="351.2" y="30.7">325.0</text>
<text x="351.2" y="33.7">180.0</text>
<text x="360.2" y="30.7">S235JR</text>
<text x="360.2" y="33.7">S235JR</text>
<text x="371.4" y="30.8">6.89</text>
<text x="371.4" y="33.7">0.92</text>
<text x="384.2" y="30.7">6.89</text>
<text x="384.2" y="33.7">0.92</text>
<text x="391.8" y="30.8">6.89</text>
<text x="391.8" y="33.7">7.35</text>
<text x="321.6" y="39.7">Total Weight</text>
<text x="321.9" y="36.6">501</text>
<text x="331.6" y="36.7">8</text>
<text x="351.2" y="36.7">100.0</text>
<text x="360.2" y="36.6">S235JR</text>
<text x="371.4" y="36.7">0.20</text>
<text x="384.1" y="39.6">380.9</text>
<text x="384.2" y="36.6">0.20</text>
<text x="391.8" y="36.7">1.57</text>
<text x="345.9" y="47.5">EACH</text>
<text x="345.9" y="44.6">BOLT, NUT &amp; WASHERS MATERIAL LIST</text>
<text x="353.7" y="47.5">REMARK</text>
<text x="382.9" y="46.7">UNIT WEIGHT</text>
<text x="395.6" y="47.4">WEIGHT (KG)</text>
<text x="347.1" y="50.4">14</text>
<text x="347.2" y="53.1">14</text>
<text x="353.5" y="50.5">M 20x 60 BOLTS</text>
<text x="353.7" y="53.2">M 20</text>
<text x="360.7" y="53.2">NUTS</text>
<text x="375.2" y="50.6">GR8.8</text>
<text x="375.2" y="53.4">GR8.8</text>
<text x="383.1" y="50.5">204.2</text>
<text x="383.2" y="53.2">59.8</text>
<text x="385.4" y="48.2">KG/1000</text>
<text x="396.1" y="50.4">2.86</text>
<text x="396.1" y="53.2">0.84</text>
<text x="345.7" y="58.9">Total weight</text>
<text x="347.1" y="56">14</text>
<text x="353.8" y="56">M 20</text>
<text x="360.8" y="56">WASHERS</text>
<text x="375.2" y="56.1">GR8.8</text>
<text x="383.2" y="55.9">17.0</text>
<text x="396.1" y="56">0.24</text>
<text x="396.2" y="58.8">3.93</text>
<text x="402.6" y="58.7">(KG)</text>
</g>
<g font-size="1.3">
<text x="352" y="218.3">REV.</text>
<text x="357" y="218.2">DATE</text>
<text x="376.3" y="218.2">DESCRIPTION</text>
<text x="398.7" y="218.2">DRN</text>
<text x="403.4" y="218.2">CHK</text>
<text x="408.2" y="218.3">DSN</text>
<text x="8.6" y="288" transform="rotate(-90 8.6 288)">Tekla structures</text>
</g>
<g font-size="1.2">
<text x="372.9" y="15.2">weight kg/m</text>
<text x="385.7" y="15.9">QTY.</text>
<text x="387.4" y="13.2">weight (kg)</text>
<text x="392.7" y="15.9">TOTAL</text>
<text x="335.5" y="18.8">IPE300-J</text>
<text x="335.5" y="21.8">PL8*150</text>
<text x="335.5" y="24.8">PL8*74.6</text>
<text x="335.5" y="27.8">PL15*170</text>
<text x="335.5" y="30.7">PL15*180</text>
<text x="335.5" y="33.7">PL5*130</text>
<text x="335.5" y="36.7">PL5*100</text>
<text x="395.9" y="39.4">(kg)</text>
</g>
</svg>
